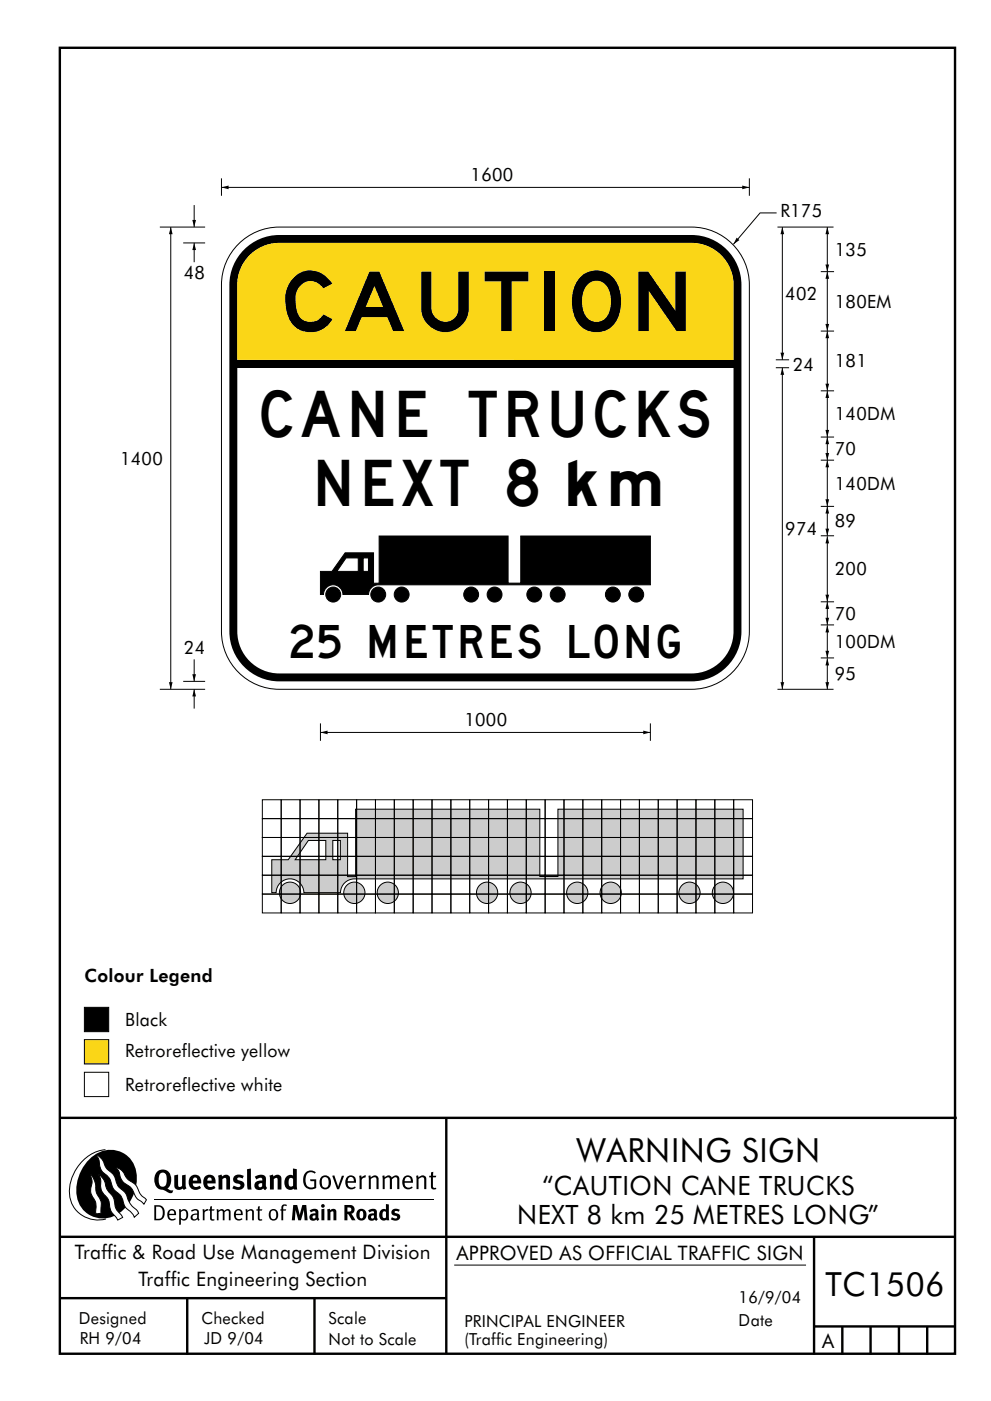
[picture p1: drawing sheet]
<svg xmlns="http://www.w3.org/2000/svg" width="210mm" height="297mm" viewBox="0 0 210 297" stroke-linecap="round" stroke-linejoin="round" font-family="sans-serif">
<path d="M12.7 10.1h189.9v276.9h-189.9zM12.7 237h190.3M94.7 236.9v50.1" fill="none" stroke="#000" stroke-width=".51"/>
<path d="M17.9 227.3h5.2v5.2h-5.2z" fill-rule="evenodd" fill="#fff" stroke="#000" stroke-width=".21"/>
<path d="M17.9 213.6h5.2v5.1h-5.2z" fill-rule="evenodd" fill="#000" stroke="#000" stroke-width=".21"/>
<path d="M17.9 220.4h5.2v5.2h-5.2z" fill-rule="evenodd" fill="#fad617" stroke="#000" stroke-width=".21"/>
<path d="M12.7 262.2h190.1M12.7 275.2h82M39.7 275.2v12M66.7 275.2v12M172.7 262.2v25M172.5 281.2h30M178.7 281.2v6M184.7 281.2v6M190.7 281.2v6M196.7 281.2v6" fill="none" stroke="#000" stroke-width=".51"/>
<path d="M22.4 243.8a9 9 0 0 0-7.4 10.8 6.2 6.2 0 0 0 7.5 3.8M32.7 254.3h59.4M96.4 268.2h74.6" fill="none" stroke="#000" stroke-width=".21"/>
<g fill="#000">
<path d="M19.1 245.6a5.7 5.7 0 0 1 6.5-1.4 5.7 5.7 0 0 1 3.4 5.7 8.6 8.6 0 0 1-6.2 8.4 5.7 5.7 0 0 1-6.5-7.1 9.9 9.9 0 0 1 2.8-5.6z" fill-rule="evenodd"/>
<path d="M37 249.2l.8-.2v2a.46 .46 0 0 0 .2 .7 .46 .46 0 0 0 .6-.3v-2.2l.8-.1v2.3l.2 .5-.6 .4-.2-.3a1.03 1.03 0 0 1-1.2 .2 1.03 1.03 0 0 1-.6-1z" fill-rule="evenodd"/>
<path d="M40.4 249.5a1.64 1.64 0 0 0 0 2.3 1.64 1.64 0 0 0 2.3 .1l-.4-.5a.78 .78 0 0 1-.9 .3 .78 .78 0 0 1-.5-.8h1.8a1.37 1.37 0 0 0-.6-1.6 1.37 1.37 0 0 0-1.7 .2zM41 249.8a.48 .48 0 0 1 .7-.1 .48 .48 0 0 1 .2 .6h-1z" fill-rule="evenodd"/>
<path d="M43.5 249.5a1.65 1.65 0 0 0-.2 2 1.65 1.65 0 0 0 1.9 .7l.5-.3-.3-.5a.78 .78 0 0 1-.9 .3 .78 .78 0 0 1-.5-.8h1.8a1.37 1.37 0 0 0-.6-1.6 1.37 1.37 0 0 0-1.7 .2zM44.1 249.8a.48 .48 0 0 1 .6-.1 .48 .48 0 0 1 .2 .6h-.9z" fill-rule="evenodd"/>
<path d="M46.3 249.3l.7-.3 .1 .4a.95 .95 0 0 1 1-.3 .95 .95 0 0 1 .7 .9v2.2h-.8v-2.3l-.3-.2-.5 .3v2.2h-.8z" fill-rule="evenodd"/>
<path d="M49.7 249.4a1.73 1.73 0 0 1 2-.1l-.2 .6-.6-.2a.42 .42 0 0 0-.6 .3l.2 .2a1.23 1.23 0 0 1 1.4 1 1.47 1.47 0 0 1-2.3 .9l-.3-.2 .3-.5 .7 .3a.47 .47 0 0 0 .7-.3 .87 .87 0 0 0-1-.6l-.4-.2-.1-.4z" fill-rule="evenodd"/>
<path d="M52.4 247.9l.8-.2 .2 4.5h-.8l-.1-.2z" fill-rule="evenodd"/>
<path d="M54.1 249.5l.3 .6 .3-.2a.62 .62 0 0 1 .9 0v.4a1.21 1.21 0 0 0-1.3 .3 1.21 1.21 0 0 0-.2 1.4 1.19 1.19 0 0 0 1.7 0l.5 .3 .4-.4-.3-.4v-1.3a.96 .96 0 0 0-1.3-1.1zM55 251l.6-.1v.6a.43 .43 0 0 1-.6 .1 .43 .43 0 0 1 0-.6z" fill-rule="evenodd"/>
<path d="M57.2 249.3l.7-.3 .1 .4a.95 .95 0 0 1 1-.3 .95 .95 0 0 1 .7 .9v2.2h-.8v-2.3l-.3-.2-.5 .3v2.2h-.8z" fill-rule="evenodd"/>
<path d="M62.2 247.7v1.6a1.29 1.29 0 0 0-1.4 .1 1.29 1.29 0 0 0-.5 1.3 1.24 1.24 0 0 0 .5 1.4 1.24 1.24 0 0 0 1.5-.1l.1 .2h.7l-.1-4.3zM61.5 249.8h.4l.3 .1v1.5l-.3 .2a.48 .48 0 0 1-.6-.5 1.52 1.52 0 0 1 .2-1.3z" fill-rule="evenodd"/>
<path d="M64.9 248.5a1.61 1.61 0 0 1 2.1 .1l-.2 .2a1.17 1.17 0 0 0-1.4-.1 1.17 1.17 0 0 0-.6 1.2 1.42 1.42 0 0 0 1.2 1.9l.7-.2v-1.2h-.8l-.1-.4h1.3v1.9a1.82 1.82 0 0 1-2.2-.1 1.82 1.82 0 0 1-.6-2.1l.2-.7z" fill-rule="evenodd"/>
<path d="M68.2 249.5a1.77 1.77 0 0 0 .4 2.6 1.39 1.39 0 0 0 1.4-.5 1.39 1.39 0 0 0 .2-1.5 1.19 1.19 0 0 0-2-.6zM68.5 249.7a.83 .83 0 0 1 1 .1 .83 .83 0 0 1 .2 1 .75 .75 0 0 1-.6 1 .75 .75 0 0 1-.8-.8v-.9z" fill-rule="evenodd"/>
<path d="M70.5 249.3l.4-.1 .8 2.4 .8-2.3h.5l-1.1 2.8h-.4z" fill-rule="evenodd"/>
<path d="M73.6 249.6a1.74 1.74 0 0 0 .5 2.5h.9l.5-.3-.2-.3a.89 .89 0 0 1-1.1 .2 .89 .89 0 0 1-.4-.9h1.7a1.15 1.15 0 0 0-.4-1.4 1.15 1.15 0 0 0-1.5 .2zM74 249.8a.67 .67 0 0 1 .8-.2 .67 .67 0 0 1 .3 .8h-1.3z" fill-rule="evenodd"/>
<path d="M76.2 249.3l.4-.1 .1 .4 .5-.3 .5-.1-.2 .5a.61 .61 0 0 0-.8 .6v1.8h-.4z" fill-rule="evenodd"/>
<path d="M78.1 249.3l.5-.1 .1 .4a.89 .89 0 0 1 .9-.4 .89 .89 0 0 1 .7 .8v2.1h-.4v-2.1l-.1-.3-.3-.1-.8 .4v2.1h-.4z" fill-rule="evenodd"/>
<path d="M81.1 249.3l.4-.1 .1 .4a.83 .83 0 0 1 .8-.4 .83 .83 0 0 1 .7 .5 .86 .86 0 0 1 .9-.5 .86 .86 0 0 1 .7 .8v2.1h-.4l-.1-2.3a.5 .5 0 0 0-.8 0l-.2 .2v2.1h-.5v-2.2l-.4-.3-.7 .4v2.1h-.4z" fill-rule="evenodd"/>
<path d="M85.7 249.6a1.74 1.74 0 0 0 .5 2.5h.9l.5-.3-.2-.3a.89 .89 0 0 1-1.1 .2 .89 .89 0 0 1-.4-.9h1.7a1.15 1.15 0 0 0-.5-1.4 1.15 1.15 0 0 0-1.4 .2zM86 249.8a.67 .67 0 0 1 .9-.2 .67 .67 0 0 1 .3 .8h-1.3z" fill-rule="evenodd"/>
<path d="M88.3 249.3l.4-.1 .1 .4a.89 .89 0 0 1 .9-.4 .89 .89 0 0 1 .7 .8v2.1h-.4v-2.1l-.1-.3-.3-.1-.8 .4v2.1h-.4z" fill-rule="evenodd"/>
<path d="M91.5 248.6l.4-.2v.9h.7l-.2 .3h-.5v2.1l.1 .1h.5l.1 .3a.71 .71 0 0 1-1.2-.5v-2h-.3v-.3h.3z" fill-rule="evenodd"/>
</g>
<path d="M24.4 247.5a3.1 3.1 0 0 1 2.3 2.1l.8 .8a3.2 3.2 0 0 1 2 2.3l.4 .7 1.2 1-.6 .9-.2-.3a3.5 3.5 0 0 1-1.9-2 3.8 3.8 0 0 0-2.1-2.2 3.5 3.5 0 0 1-1-2.3zM20.4 244.9a3.4 3.4 0 0 1 1.9 2.4l.7 .9a3.3 3.3 0 0 1 1.7 2.5 4.4 4.4 0 0 0 1.7 2l.3 .3a6.1 6.1 0 0 0 2.5 3.7l.2 .5-.9 .9a6.1 6.1 0 0 0-1.9-2.2l-.4-.7a3.6 3.6 0 0 0-1.9-2.9l-.6-1a3.6 3.6 0 0 0-1.9-2.8 3.7 3.7 0 0 1-.8-2.4zM21 249.1a3.4 3.4 0 0 1 1.5 2.7l.6 .9a3.8 3.8 0 0 1 1.4 3.1l.3 .8 1.2 1.5-1 .6-.5-.8a3.2 3.2 0 0 1-1.3-2.8 4.3 4.3 0 0 0-1.4-2.2 4.7 4.7 0 0 1-.5-2.9zM19.2 249a5.1 5.1 0 0 1 1.2 3.7l.3 .7a3.1 3.1 0 0 1 .7 3l.1 .8-1.1 .2-.1-.8a3.5 3.5 0 0 0-.9-3.2 3.6 3.6 0 0 1 .1-2.6z" fill-rule="evenodd" fill="#fff" stroke="#000" stroke-width=".21"/>
<g fill="#000">
<path d="M47 39.7l1.5-.4v.8l-1.5-.4 1.5-.4z" fill-rule="evenodd"/>
<path d="M157.5 39.3l1.5 .4-1.5 .4v-.8l1.5 .4z" fill-rule="evenodd"/>
<path d="M156.3 50.4l.6 .5-1.3 .9z" fill-rule="evenodd"/>
<path d="M166 48.1l.4 1.6h-.8l.4-1.6 .4 1.6z" fill-rule="evenodd"/>
<path d="M175.5 57.6l.4 1.5h-.8l.4-1.5 .4 1.5z" fill-rule="evenodd"/>
<path d="M175.5 48.1l.4 1.6h-.8l.4-1.6 .4 1.6z" fill-rule="evenodd"/>
<path d="M175.1 56.1h.8l-.4 1.5 .4-1.5-.4 1.5z" fill-rule="evenodd"/>
<path d="M166 78l.4 1.5h-.8l.4-1.5 .4 1.5z" fill-rule="evenodd"/>
<path d="M165.6 74.8h.8l-.4 1.5 .4-1.5-.4 1.5z" fill-rule="evenodd"/>
<path d="M175.5 70.2l.4 1.5h-.8l.4-1.5 .4 1.5z" fill-rule="evenodd"/>
<path d="M175.1 68.7h.8l-.4 1.5 .4-1.5-.4 1.5z" fill-rule="evenodd"/>
<path d="M175.5 92.7l.4 1.5h-.8l.4-1.5 .4 1.5z" fill-rule="evenodd"/>
<path d="M175.1 96.1h.8l-.4 1.5 .4-1.5-.4 1.5z" fill-rule="evenodd"/>
<path d="M175.5 97.6l.4 1.5h-.8l.4-1.5 .4 1.5z" fill-rule="evenodd"/>
<path d="M175.5 82.9l.4 1.5h-.8l.4-1.5 .4 1.5z" fill-rule="evenodd"/>
<path d="M175.1 91.2h.8l-.4 1.5 .4-1.5-.4 1.5z" fill-rule="evenodd"/>
<path d="M175.1 81.4h.8l-.4 1.5 .4-1.5-.4 1.5z" fill-rule="evenodd"/>
<path d="M175.5 113.7l.4 1.5h-.8l.4-1.5 .4 1.5z" fill-rule="evenodd"/>
<path d="M175.5 107.4l.4 1.5h-.8l.4-1.5 .4 1.5z" fill-rule="evenodd"/>
<path d="M175.1 112.1h.8l-.4 1.5 .4-1.5-.4 1.5z" fill-rule="evenodd"/>
<path d="M175.1 105.9h.8l-.4 1.5 .4-1.5-.4 1.5z" fill-rule="evenodd"/>
<path d="M175.5 132.6l.4 1.5h-.8l.4-1.5 .4 1.5z" fill-rule="evenodd"/>
<path d="M175.1 138h.8l-.4 1.5 .4-1.5-.4 1.5z" fill-rule="evenodd"/>
<path d="M175.5 127.6l.4 1.5h-.8l.4-1.5 .4 1.5z" fill-rule="evenodd"/>
<path d="M175.1 131h.8l-.4 1.5 .4-1.5-.4 1.5z" fill-rule="evenodd"/>
<path d="M175.1 126.1h.8l-.4 1.5 .4-1.5-.4 1.5z" fill-rule="evenodd"/>
<path d="M165.6 144.6h.8l-.4 1.5 .4-1.5-.4 1.5z" fill-rule="evenodd"/>
<path d="M175.5 139.6l.4 1.5h-.8l.4-1.5 .4 1.5z" fill-rule="evenodd"/>
<path d="M175.1 144.6h.8l-.4 1.5 .4-1.5-.4 1.5z" fill-rule="evenodd"/>
<path d="M33.1 255.8v2.6a1.12 1.12 0 0 0 1.2-.3 1.12 1.12 0 0 0 .2-1.1l-.1-.6-.3-.4zM32.7 255.5h1.1a1.67 1.67 0 0 1 1.2 1.7 1.67 1.67 0 0 1-1.3 1.5h-1zM36.1 256.8l-.2 .6h1.1a.55 .55 0 0 0-.3-.7 .55 .55 0 0 0-.6 .1zM35.8 256.7a.95 .95 0 0 1 1.2-.2 .95 .95 0 0 1 .4 1.1h-1.5a.72 .72 0 0 0 .4 .8 .72 .72 0 0 0 .9-.1l.1 .2a1.15 1.15 0 0 1-1.5 0 1.15 1.15 0 0 1-.2-1.5zM38.4 257v1.2a.7 .7 0 0 0 .9 .1 .7 .7 0 0 0 .2-.9 .61 .61 0 0 0-.4-.7 .61 .61 0 0 0-.7 .3zM38 256.4l.3-.1 .1 .4a.95 .95 0 0 1 1.2-.2 .95 .95 0 0 1 .3 1.2 .92 .92 0 0 1-.5 1 .92 .92 0 0 1-1-.2v1.1l-.4 .1zM40.9 257.8a.5 .5 0 0 0 .2 .7 .5 .5 0 0 0 .7-.3v-.7zM40.5 256.7a1 1 0 0 1 1.7 .2v1.4l.2 .3-.2 .2-.3-.3a.78 .78 0 0 1-1.4-.1 .78 .78 0 0 1 .8-1.1h.5a.58 .58 0 0 0-.3-.7 .58 .58 0 0 0-.7 .3zM43 256.4l.3-.1 .1 .4 .3-.3h.5l-.2 .3a.52 .52 0 0 0-.6 .6v1.4h-.4zM44.6 255.8l.4-.1-.1 .7h.6l-.1 .3h-.5v1.5a.35 .35 0 0 0 .6 .3v.2a.57 .57 0 0 1-.6 .1 .57 .57 0 0 1-.3-.5v-1.6h-.3v-.3h.3zM45.9 256.4l.4-.1 .1 .4 .2-.2a.64 .64 0 0 1 1 .2 .7 .7 0 0 1 .8-.4 .7 .7 0 0 1 .5 .7v1.7h-.4v-1.7l-.2-.3-.7 .3v1.7h-.3v-1.6a.38 .38 0 0 0-.3-.5 .38 .38 0 0 0-.5 .3l-.1 .1v1.7h-.4zM50.2 256.8l-.2 .6h1.1a.55 .55 0 0 0-.2-.7 .55 .55 0 0 0-.7 .1zM49.9 256.7a.95 .95 0 0 1 1.2-.2 .95 .95 0 0 1 .4 1.1h-1.5a.72 .72 0 0 0 .4 .8 .72 .72 0 0 0 .9-.1l.1 .2a1.15 1.15 0 0 1-1.5 0 1.15 1.15 0 0 1-.2-1.5zM52.1 256.4l.3-.1 .1 .4a.72 .72 0 0 1 .8-.4 .72 .72 0 0 1 .6 .7v1.7h-.4v-1.5a.45 .45 0 0 0-.3-.6 .45 .45 0 0 0-.5 .3l-.2 .1v1.7h-.3zM54.7 255.8l.4-.1v.7h.6l-.1 .3h-.5v1.5a.35 .35 0 0 0 .5 .3v.2a.57 .57 0 0 1-.6 .1 .57 .57 0 0 1-.3-.5v-1.6h-.3v-.3h.3zM57.6 256.8l-.2 .7a.65 .65 0 0 0 .3 .9 .65 .65 0 0 0 .8-.3l.1-.1a.93 .93 0 0 0-.7-1.4zM57.3 256.7a1.12 1.12 0 0 1 1.4 0 1.12 1.12 0 0 1 .2 1.4 1.01 1.01 0 0 1-1.2 .7 1.01 1.01 0 0 1-.7-1.2zM59.9 255.5l.5-.2 .5 .2-.2 .2-.3-.1-.3 .2v.6h.6l-.1 .3h-.5v2h-.4v-2h-.2v-.3h.2zM62.2 255.5l-.3 3.2h.7l.1-2.2 .6 2.2h.5l.7-2.2 .1 2.2h.7l-.3-3.2h-.9l-.5 2.1-.5-2.1zM65.7 256.6l.3 .5a.51 .51 0 0 1 .5-.3 .51 .51 0 0 1 .4 .4v.1a.88 .88 0 0 0-1.1 .3 .88 .88 0 0 0 .2 1.1 .9 .9 0 0 0 1.1-.1l.3 .3 .4-.4-.3-.3v-1.1a.87 .87 0 0 0-.4-.8 .87 .87 0 0 0-1 .1zM66.4 257.8l.5-.1v.5l-.1 .1h-.3l-.2-.1zM68.2 256.4v2.3h.6v-2.4zM68.1 255.7a.4 .4 0 0 0 .8 0 .4 .4 0 0 0-.8 0zM69.4 256.4l.1 2.3h.6v-1.7a.33 .33 0 0 1 .4-.2 .33 .33 0 0 1 .2 .4v1.5h.7v-1.7a.75 .75 0 0 0-.6-.7 .75 .75 0 0 0-.8 .3v-.3zM73.1 255.5v3.2h.6v-1.3l.3 .2 .7 1.1h.7l-.9-1.4a.94 .94 0 0 0 .7-1 .94 .94 0 0 0-.9-.8zM73.7 256a.51 .51 0 0 1 .7 .1 .51 .51 0 0 1-.1 .8h-.6zM75.9 256.6a1.19 1.19 0 0 0-.1 1.8 1.19 1.19 0 0 0 1.7-.1 1.19 1.19 0 0 0 0-1.6 1.19 1.19 0 0 0-1.6-.1zM76.5 256.8h.2a.99 .99 0 0 1 0 1.5 1.06 1.06 0 0 1-.2-1.5zM78.1 256.6l.3 .5a.51 .51 0 0 1 .5-.3 .51 .51 0 0 1 .4 .4v.1a.88 .88 0 0 0-1.1 .3 .88 .88 0 0 0 .2 1.1 .9 .9 0 0 0 1.1-.1l.3 .3 .4-.4-.2-.3v-1.1a.87 .87 0 0 0-.5-.8 .87 .87 0 0 0-1 .1zM78.9 257.8l.4-.1v.5l-.1 .1h-.3l-.2-.1zM81.9 255.3v1.1a1.2 1.2 0 0 0-1.4 .6 1.2 1.2 0 0 0 .2 1.5l.5 .3 .8-.2v.1h.6l-.1-3.3zM81.4 256.9l.5 .1-.1 1.2a.46 .46 0 0 1-.5 0 .46 .46 0 0 1-.2-.6zM83.3 256.5a.79 .79 0 0 0-.2 1 .79 .79 0 0 0 1 .3 .33 .33 0 0 1 0 .5 .33 .33 0 0 1-.5 0l-.5-.2-.2 .4a1.15 1.15 0 0 0 1.2 .3 1.15 1.15 0 0 0 .8-1 1.49 1.49 0 0 0-1.2-.7 .4 .4 0 0 1 .3-.4 .4 .4 0 0 1 .4 .1l.2 .1 .2-.4a1.47 1.47 0 0 0-1.5 0z" fill-rule="evenodd"/>
<path d="M33.4 248.4a2.51 2.51 0 0 0 .4 3.7l.8 .2a2.78 2.78 0 0 0 2 .6l.2-.5h-.6l-.7-.4a2.56 2.56 0 0 0 0-3.8 1.83 1.83 0 0 0-2.1 .2zM34 248.8a.87 .87 0 0 1 1 0 .87 .87 0 0 1 .4 .9v.4a1.17 1.17 0 0 1-.9 1.5h-.3a2.38 2.38 0 0 1-.2-2.8z" fill-rule="evenodd"/>
</g>
<g fill="none" stroke="#000" stroke-width=".21">
<path d="M47 37.8v3.7M47 39.7h112M159 37.8v3.7M164.8 45.1h-3.5l-5.7 6.7M164.9 48.1h11.9M166 48.1v28.2M174.1 57.6h2.9M175.5 48.1v65.5M164.6 76.3h2.8M164.6 78h2.8M166 78v68.1M174.1 70.2h2.9"/>
<path d="M174.1 92.7h2.9M174.1 97.6h2.9M174.1 82.9h2.9M174.1 113.6h2.9M174.1 107.4h2.9M175.5 113.7v18.8M174.1 139.5h2.9M174.1 132.5h2.9M174.1 127.6h2.9M175.5 132.6v6.9M175.5 139.6v6.5M164.9 146.1h11.9"/>
</g>
<path d="M50.6 51.7a12.2 12.2 0 0 1 8.6-3.6h87.5a12.3 12.3 0 0 1 12.3 12.3v73.5a12.3 12.3 0 0 1-12.3 12.2h-87.5a12.3 12.3 0 0 1-12.2-12.2v-73.5a12.2 12.2 0 0 1 3.6-8.7z" fill-rule="evenodd" fill="#fff" stroke="#000" stroke-width=".21"/>
<path d="M52.2 52.5a10.5 10.5 0 0 1 7-2.7h87.5a10.6 10.6 0 0 1 10.6 10.6v73.5a10.6 10.6 0 0 1-10.6 10.6h-87.5a10.6 10.6 0 0 1-10.5-10.6v-73.5a10.5 10.5 0 0 1 3.5-7.9z" fill-rule="evenodd" fill="#000"/>
<path d="M53 54.1a8.9 8.9 0 0 1 6.2-2.6h87.5a8.9 8.9 0 0 1 8.9 8.9v73.5a8.9 8.9 0 0 1-8.9 8.9h-87.5a8.9 8.9 0 0 1-8.9-8.9v-73.5a8.9 8.9 0 0 1 2.7-6.3z" fill-rule="evenodd" fill="#fff"/>
<path d="M53 54.1a8.9 8.9 0 0 1 6.2-2.6h87.5a8.9 8.9 0 0 1 8.9 8.9v15.9h-105.3v-15.9a8.9 8.9 0 0 1 2.7-6.3z" fill-rule="evenodd" fill="#fad617"/>
<g fill="#000">
<path d="M49.6 76.3h106.5v1.7h-106.5z"/>
<path d="M36.2 48.1l.4 1.6h-.8l.4-1.6 .4 1.6z" fill-rule="evenodd"/>
<path d="M41.2 51.5l.4 1.5h-.8z" fill-rule="evenodd"/>
<path d="M40.8 46.6h.8l-.4 1.5 .4-1.5-.4 1.5z" fill-rule="evenodd"/>
<path d="M35.8 144.6h.8l-.4 1.5 .4-1.5-.4 1.5z" fill-rule="evenodd"/>
<path d="M41.2 146.1l.4 1.6h-.8z" fill-rule="evenodd"/>
<path d="M40.8 143h.8l-.4 1.5 .4-1.5-.4 1.5z" fill-rule="evenodd"/>
<path d="M68 155.3l1.5-.4v.8l-1.5-.4 1.5-.4z" fill-rule="evenodd"/>
<path d="M136.5 154.9l1.5 .4-1.5 .4v-.8l1.5 .4z" fill-rule="evenodd"/>
</g>
<path d="M33.9 48.1h9.6M36.2 48.1v98M38.9 51.5h4.6M41.2 43.5v4.6M41.2 51.5v4.1M41.2 139.8v4.7M33.9 146.1h9.6M38.9 144.5h4.6M41.2 146.1v4.1M68 155.3h70M68 153.4v3.7M138 153.4v3.7" fill="none" stroke="#000" stroke-width=".21"/>
<path d="M69.1 126.1a1.6 1.6 0 0 0 3.2 0 1.6 1.6 0 0 0-3.2 0zM78.7 126.1a1.58 1.58 0 0 0 3.1 0 1.58 1.58 0 0 0-3.1 0zM98.4 126.1a1.58 1.58 0 0 0 3.1 0 1.58 1.58 0 0 0-3.1 0zM111.8 126.1a1.58 1.58 0 0 0 3.1 0 1.58 1.58 0 0 0-3.1 0zM128.4 126.1a1.6 1.6 0 0 0 3.2 0 1.6 1.6 0 0 0-3.2 0zM83.6 126.1a1.6 1.6 0 0 0 3.2 0 1.6 1.6 0 0 0-3.2 0zM103.3 126.1a1.6 1.6 0 0 0 3.2 0 1.6 1.6 0 0 0-3.2 0zM116.7 126.1a1.6 1.6 0 0 0 3.2 0 1.6 1.6 0 0 0-3.2 0zM133.4 126.1a1.6 1.6 0 0 0 3.2 0 1.6 1.6 0 0 0-3.2 0zM73.4 118.3l-1.9 2.8h4.5v-2.8zM77.1 118.3h1.1v2.8h-1.1zM68 121.1v4.9h.6a2.06 2.06 0 0 1 2.1-2 2.06 2.06 0 0 1 2.1 2h5.4a2.06 2.06 0 0 1 2.1-2h57.7v-10.4h-27.5v10h-2.7v-10h-27.4v10.1h-1.2l.1-6.5h-6.1l-2.8 3.9z" fill-rule="evenodd" fill="#000" stroke="#000" stroke-width=".21"/>
<path d="M59.3 189.3a2.26 2.26 0 0 0 4.5 0 2.26 2.26 0 0 0-4.5 0zM72.9 189.3a2.26 2.26 0 0 0 4.5 0 2.26 2.26 0 0 0-4.5 0zM101.1 189.3a2.26 2.26 0 0 0 4.5 0 2.26 2.26 0 0 0-4.5 0zM120.2 189.3a2.26 2.26 0 0 0 4.5 0 2.26 2.26 0 0 0-4.5 0zM144 189.3a2.26 2.26 0 0 0 4.5 0 2.26 2.26 0 0 0-4.5 0zM80 189.3a2.26 2.26 0 0 0 4.5 0 2.26 2.26 0 0 0-4.5 0zM108.2 189.3a2.26 2.26 0 0 0 4.5 0 2.26 2.26 0 0 0-4.5 0zM127.3 189.3a2.26 2.26 0 0 0 4.5 0 2.26 2.26 0 0 0-4.5 0zM151.1 189.3a2.26 2.26 0 0 0 4.5 0 2.26 2.26 0 0 0-4.5 0zM65.4 178.2l-2.8 4.1h6.5v-4.1zM70.6 178.2h1.6v4.1h-1.6zM57.7 182.3v7h.9a2.94 2.94 0 0 1 2.9-3 2.94 2.94 0 0 1 3 3h7.7a2.94 2.94 0 0 1 3-3h82.5v-14.7h-39.3v14.2h-3.9v-14.2h-39.1l.1 14.3h-1.8l.1-9.2h-8.7l-4 5.6z" fill-rule="evenodd" fill="#ccc" stroke="#000" stroke-width=".21"/>
<g fill="none" stroke="#000" stroke-width=".21">
<path d="M55.7 169.6h4v4h-4zM55.7 173.6h4v4h-4zM55.7 177.6h4v4h-4zM59.7 169.6h4v4h-4zM59.7 173.6h4v4h-4zM59.7 177.6h4v4h-4zM63.7 169.6h4v4h-4zM63.7 173.6h4v4h-4zM63.7 177.6h4v4h-4zM67.7 169.6h4v4h-4zM67.7 173.6h4v4h-4zM67.7 177.6h4v4h-4z"/>
<path d="M71.7 169.6h4v4h-4zM71.7 173.6h4v4h-4zM71.7 177.6h4v4h-4zM75.7 169.6h4v4h-4zM75.7 173.6h4v4h-4zM75.7 177.6h4v4h-4zM79.7 169.6h4v4h-4zM79.7 173.6h4v4h-4zM79.7 177.6h4v4h-4zM83.7 169.6h4v4h-4zM83.7 173.6h4v4h-4zM83.7 177.6h4v4h-4z"/>
<path d="M87.7 169.6h4v4h-4zM87.7 173.6h4v4h-4zM87.7 177.6h4v4h-4zM91.7 169.6h4v4h-4zM91.7 173.6h4v4h-4zM91.7 177.6h4v4h-4zM95.7 169.6h4v4h-4zM95.7 173.6h4v4h-4zM95.7 177.6h4v4h-4zM99.7 169.6h4v4h-4zM99.7 173.6h4v4h-4zM99.7 177.6h4v4h-4z"/>
<path d="M103.7 169.6h4v4h-4zM103.7 173.6h4v4h-4zM103.7 177.6h4v4h-4zM107.7 169.6h4v4h-4zM107.7 173.6h4v4h-4zM107.7 177.6h4v4h-4zM111.7 169.6h4v4h-4zM111.7 173.6h4v4h-4zM111.7 177.6h4v4h-4zM115.7 169.6h4v4h-4zM115.7 173.6h4v4h-4zM115.7 177.6h4v4h-4z"/>
<path d="M119.7 169.6h4v4h-4zM119.7 173.6h4v4h-4zM119.7 177.6h4v4h-4zM123.7 169.6h4v4h-4zM123.7 173.6h4v4h-4zM123.7 177.6h4v4h-4zM127.7 169.6h4v4h-4zM127.7 173.6h4v4h-4zM127.7 177.6h4v4h-4zM131.7 169.6h4v4h-4zM131.7 173.6h4v4h-4zM131.7 177.6h4v4h-4z"/>
<path d="M135.7 169.6h4v4h-4zM135.7 173.6h4v4h-4zM135.7 177.6h4v4h-4zM139.7 169.6h4v4h-4zM139.7 173.6h4v4h-4zM139.7 177.6h4v4h-4zM143.7 169.6h4v4h-4zM143.7 173.6h4v4h-4zM143.7 177.6h4v4h-4zM147.7 169.6h4v4h-4zM147.7 173.6h4v4h-4zM147.7 177.6h4v4h-4z"/>
<path d="M151.7 169.6h4v4h-4zM151.7 173.6h4v4h-4zM151.7 177.6h4v4h-4zM155.7 169.6h4v4h-4zM155.7 173.6h4v4h-4zM155.7 177.6h4v4h-4zM55.7 181.6h4v4h-4zM55.7 185.6h4v4h-4zM55.7 189.6h4v4h-4zM59.7 181.6h4v4h-4zM59.7 185.6h4v4h-4zM59.7 189.6h4v4h-4z"/>
<path d="M63.7 181.6h4v4h-4zM63.7 185.6h4v4h-4zM63.7 189.6h4v4h-4zM67.7 181.6h4v4h-4zM67.7 185.6h4v4h-4zM67.7 189.6h4v4h-4zM71.7 181.6h4v4h-4zM71.7 185.6h4v4h-4zM71.7 189.6h4v4h-4zM75.7 181.6h4v4h-4zM75.7 185.6h4v4h-4zM75.7 189.6h4v4h-4z"/>
<path d="M79.7 181.6h4v4h-4zM79.7 185.6h4v4h-4zM79.7 189.6h4v4h-4zM83.7 181.6h4v4h-4zM83.7 185.6h4v4h-4zM83.7 189.6h4v4h-4zM87.7 181.6h4v4h-4zM87.7 185.6h4v4h-4zM87.7 189.6h4v4h-4zM91.7 181.6h4v4h-4zM91.7 185.6h4v4h-4zM91.7 189.6h4v4h-4z"/>
<path d="M95.7 181.6h4v4h-4zM95.7 185.6h4v4h-4zM95.7 189.6h4v4h-4zM99.7 181.6h4v4h-4zM99.7 185.6h4v4h-4zM99.7 189.6h4v4h-4zM103.7 181.6h4v4h-4zM103.7 185.6h4v4h-4zM103.7 189.6h4v4h-4zM107.7 181.6h4v4h-4zM107.7 185.6h4v4h-4zM107.7 189.6h4v4h-4z"/>
<path d="M111.7 181.6h4v4h-4zM111.7 185.6h4v4h-4zM111.7 189.6h4v4h-4zM115.7 181.6h4v4h-4zM115.7 185.6h4v4h-4zM115.7 189.6h4v4h-4zM119.7 181.6h4v4h-4zM119.7 185.6h4v4h-4zM119.7 189.6h4v4h-4zM123.7 181.6h4v4h-4zM123.7 185.6h4v4h-4zM123.7 189.6h4v4h-4z"/>
<path d="M127.7 181.6h4v4h-4zM127.7 185.6h4v4h-4zM127.7 189.6h4v4h-4zM131.7 181.6h4v4h-4zM131.7 185.6h4v4h-4zM131.7 189.6h4v4h-4zM135.7 181.6h4v4h-4zM135.7 185.6h4v4h-4zM135.7 189.6h4v4h-4zM139.7 181.6h4v4h-4zM139.7 185.6h4v4h-4zM139.7 189.6h4v4h-4z"/>
<path d="M143.7 181.6h4v4h-4zM143.7 185.6h4v4h-4zM143.7 189.6h4v4h-4zM147.7 181.6h4v4h-4zM147.7 185.6h4v4h-4zM147.7 189.6h4v4h-4zM151.7 181.6h4v4h-4zM151.7 185.6h4v4h-4zM151.7 189.6h4v4h-4zM155.7 181.6h4v4h-4zM155.7 185.6h4v4h-4zM155.7 189.6h4v4h-4z"/>
</g>
<text font-size="12.6" x="60.5" y="70.2">CAUTION</text>
<g font-size="9.8">
<text x="55.5" y="92.7">CANE TRUCKS</text>
<text x="67.5" y="107.4">NEXT 8</text>
</g>
<text font-size="7.4" x="120.6" y="107.4">km</text>
<g font-size="7.1">
<text x="122.3" y="246.4">WARNING SIGN</text>
<text x="175.2" y="274.8">TC1506</text>
</g>
<text font-size="7" x="61.7" y="139.5">25 METRES LONG</text>
<g font-size="5.6">
<text x="115.1" y="253.5">“CAUTION CANE TRUCKS</text>
<text x="109.7" y="259.4">NEXT 8 km 25 METRES LONG”</text>
</g>
<g font-size="4.2">
<text x="15.9" y="267">Traffic &amp; Road Use Management Division</text>
<text x="96.9" y="267.2">APPROVED AS OFFICIAL TRAFFIC SIGN</text>
<text x="29.4" y="272.6">Traffic Engineering Section</text>
<text x="174.4" y="285.8">A</text>
</g>
<g font-size="3.9">
<text x="99.8" y="38.3">1600</text>
<text x="165.6" y="45.9">R175</text>
<text x="39" y="59.2">48</text>
<text x="177.1" y="54.2">135</text>
<text x="166.6" y="63.6">402</text>
<text x="177.1" y="65.3">180EM</text>
<text x="177.1" y="77.9">181</text>
<text x="168.2" y="78.6">24</text>
<text x="177.1" y="89.2">140DM</text>
<text x="25.5" y="98.5">1400</text>
<text x="177.1" y="96.5">70</text>
<text x="177.1" y="103.9">140DM</text>
<text x="166.6" y="113.4">974</text>
<text x="177.1" y="111.8">89</text>
<text x="177.1" y="122">200</text>
<text x="177.1" y="131.4">70</text>
<text x="177.1" y="137.4">100DM</text>
<text x="39" y="138.7">24</text>
<text x="177.1" y="144.2">95</text>
<text x="98.5" y="153.9">1000</text>
<text x="17.9" y="208.1">Colour Legend</text>
<text x="26.6" y="217.6">Black</text>
<text x="26.6" y="224.1">Retroreflective yellow</text>
<text x="26.6" y="231.4">Retroreflective white</text>
</g>
<g font-size="3.5">
<text x="16.7" y="280.7">Designed</text>
<text x="42.7" y="280.7">Checked</text>
<text x="69.7" y="280.7">Scale</text>
<text x="98.5" y="281.4">PRINCIPAL ENGINEER</text>
<text x="156.7" y="281.2">Date</text>
<text x="156.7" y="276.2">16/9/04</text>
<text x="16.9" y="284.9">RH 9/04</text>
<text x="43.3" y="284.9">JD 9/04</text>
<text x="69.7" y="285.2">Not to Scale</text>
<text x="98.5" y="285.1">(Traffic Engineering)</text>
</g>
</svg>
